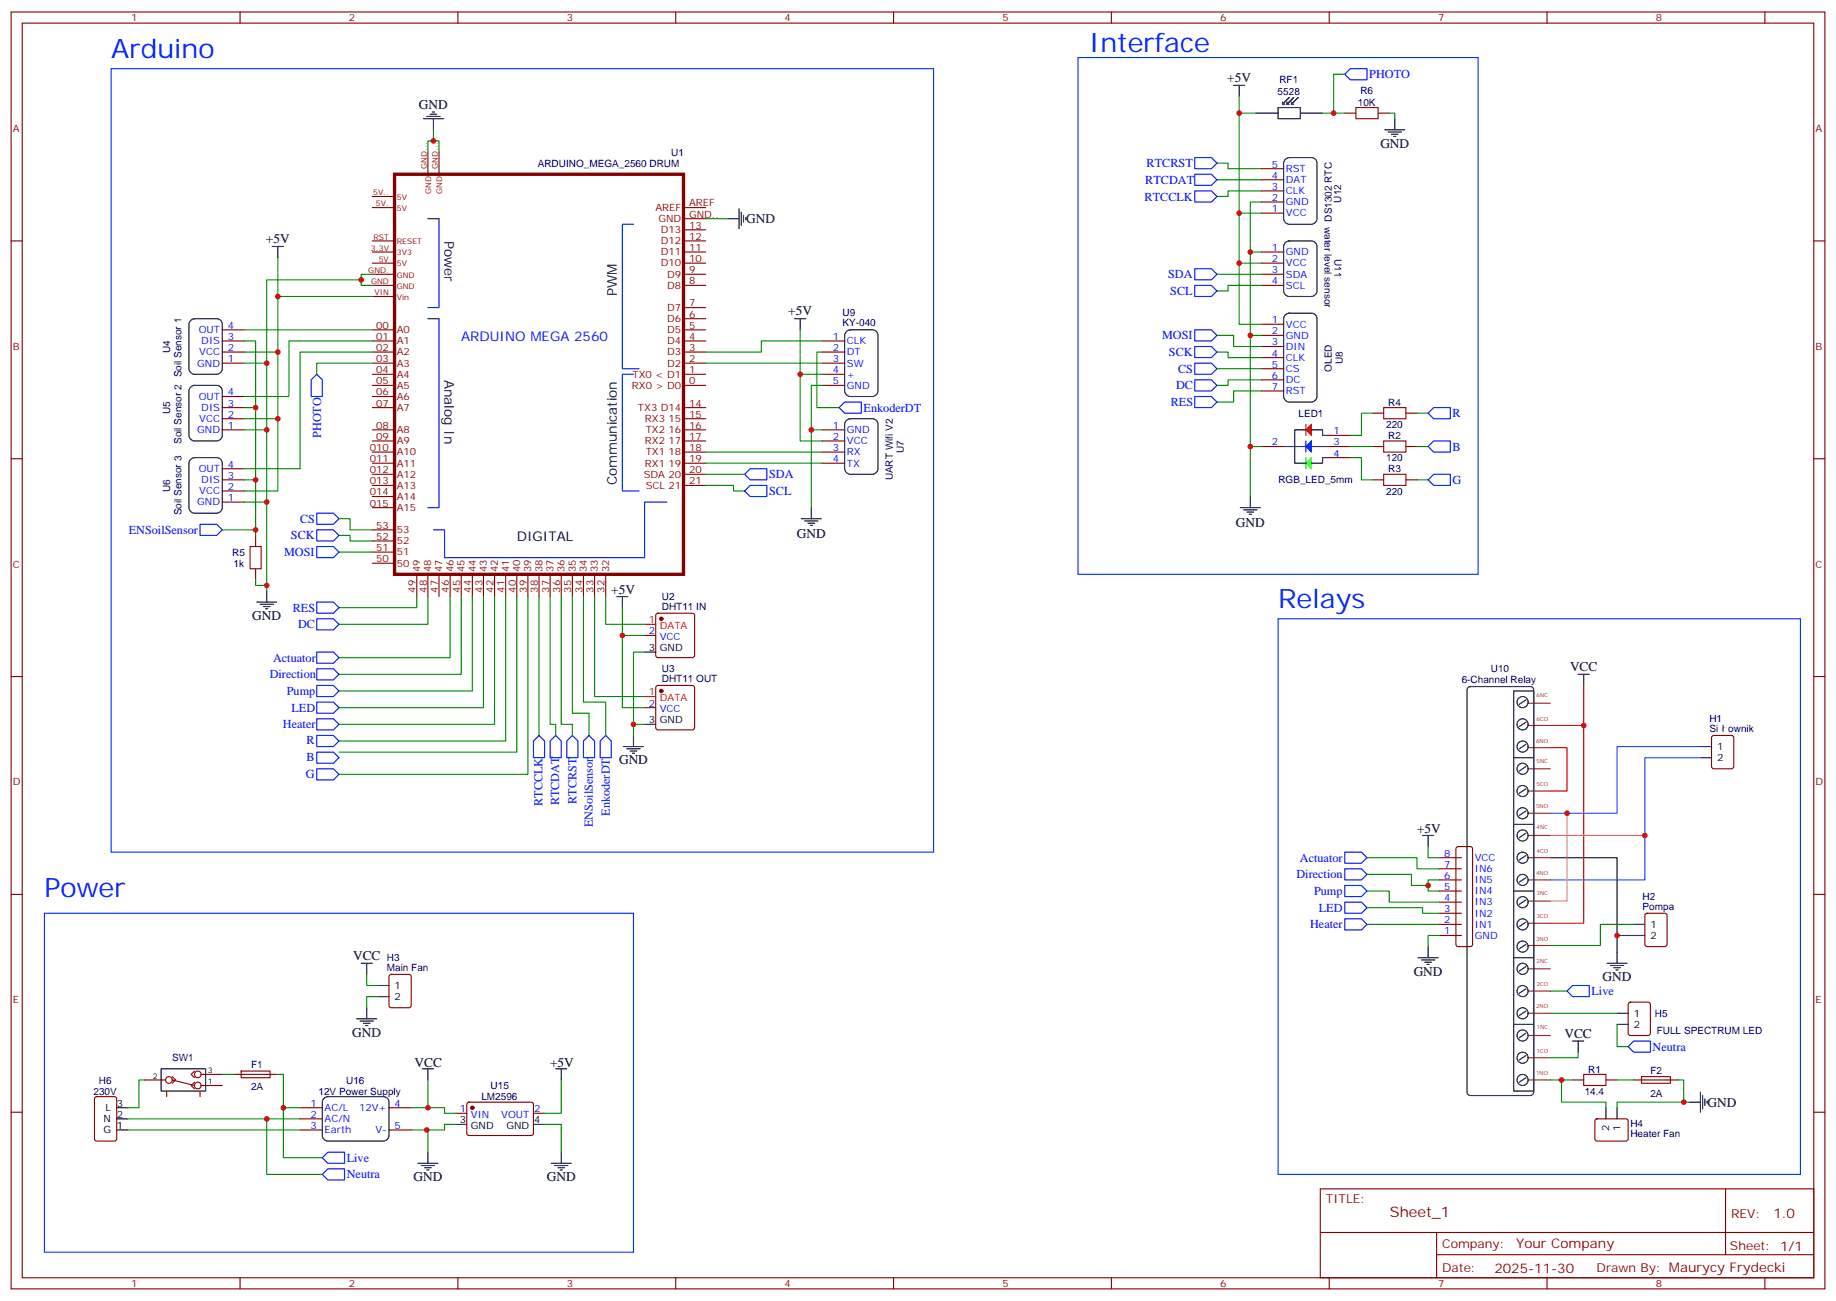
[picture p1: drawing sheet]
<svg xmlns="http://www.w3.org/2000/svg" width="583mm" height="413mm" viewBox="0 0 583 413" stroke-linecap="round" stroke-linejoin="round" font-family="sans-serif">
<g fill="none" stroke="#870000" stroke-width=".35">
<path d="M3.5 3.8h575.8v405.4h-575.8zM7.1 7.3h568.6v398.3h-568.6zM76.2 3.8v3.5M145.3 3.8v3.5M214.5 3.8v3.5M283.6 3.8v3.5M352.8 3.8v3.5M421.9 3.8v3.5M491.1 3.8v3.5M560.2 3.8v3.5M426.9 35.9h3.5M437.4 35.9h3.6"/>
<path d="M135.8 48.3v7M139.3 48.3v7M400.4 57.1h7.1M400.4 53.6h7.1M3.5 76.5h3.6M118.2 76.5h7M118.2 65.9h7M118.2 62.4h7M217 76.5h7M217 65.9h7M217 69.4h7M217 73h7"/>
<path d="M400.4 67.7h7.1M400.4 64.1h7.1M400.4 60.6h7.1M575.7 76.5h3.6M118.2 90.6h7M118.2 87.1h7M118.2 83.5h7M118.2 80h7M118.2 94.1h7M217 97.6h7M217 90.6h7M217 87.1h7"/>
<path d="M217 83.5h7M217 80h7M400.4 90.6h7.1M400.4 87.1h7.1M400.4 83.5h7.1M400.4 80h7.1M70.6 104.7h7M70.6 108.2h7M70.6 111.8h7M70.6 115.3h7M118.2 104.7h7M118.2 108.2h7"/>
<path d="M118.2 111.8h7M118.2 115.3h7M118.2 118.8h7M217 104.7h7M217 108.2h7M217 111.8h7M217 115.3h7M217 118.8h7M217 101.2h7M261.1 108.2h7M261.1 111.8h7M261.1 115.3h7"/>
<path d="M261.1 118.8h7M400.4 102.9h7.1M400.4 106.5h7.1M400.4 110h7.1M400.4 113.5h7.1M400.4 117.1h7.1M70.6 125.9h7M70.6 129.4h7M70.6 136.5h7M70.6 132.9h7M118.2 122.3h7M118.2 125.9h7"/>
<path d="M118.2 129.4h7M118.2 136.5h7M118.2 140h7M217 122.3h7M217 129.4h7M217 136.5h7M217 140h7M217 132.9h7M261.1 122.3h7M261.1 136.5h7M261.1 140h7M400.4 120.6h7.1"/>
<path d="M400.4 124.1h7.1M421.6 138.2h7M435.7 131.2h3.5M446.3 131.2h3.5M3.5 145.6h3.6M70.6 159.4h7M70.6 155.9h7M70.6 152.3h7M70.6 148.8h7M118.2 143.5h7M118.2 147h7M118.2 150.6h7"/>
<path d="M118.2 154.1h7M118.2 157.6h7M217 143.5h7M217 147h7M217 150.6h7M217 154.1h7M261.1 143.5h7M261.1 147h7M400.4 141.7h7.1M421.6 141.7h7M421.6 145.3h7M435.7 141.7h3.5"/>
<path d="M435.7 152.3h3.5M446.3 141.7h3.5M446.3 152.3h3.5M575.7 145.6h3.6M81.1 170v3.5M118.2 161.1h7M118.2 168.2h7M118.2 175.3h7M118.2 178.8h7M118.2 171.7h7M81.1 180.6v3.5M132.3 182.3v7.1"/>
<path d="M135.8 182.3v7.1M139.3 182.3v7.1M142.9 182.3v7.1M146.4 182.3v7.1M149.9 182.3v7.1M153.5 182.3v7.1M157 182.3v7.1M160.5 182.3v7.1M164 182.3v7.1M167.6 182.3v7.1M171.1 182.3v7.1M174.6 182.3v7.1"/>
<path d="M178.2 182.3v7.1M181.7 182.3v7.1M185.2 182.3v7.1M188.7 182.3v7.1M192.3 182.3v7.1M208.4 194.9l.4-.2h11l.5 .2 .2 .5v12.7l-.2 .5-.5 .2h-11l-.5-.3-.2-.4v-12.7zM3.5 214.8h3.6M204.6 201.7h3.5M208.4 217.8l.4-.2h11l.5 .2 .2 .5v12.7l-.2 .5-.5 .2h-11l-.5-.2-.2-.5v-12.7zM575.7 214.8h3.6M204.6 224.6h3.5M543.5 233.7l.5-.2h5.6l.7 .4v9.4l-.4 .7-5.9 .1-.7-.5v-9.4z"/>
<path d="M456.8 275.8h7.1M456.8 279.3h7.1M456.8 272.3h7.1M462.4 269l.4-.3h3.9l.5 .3 .2 .5v30.3l-.2 .5-.5 .2h-3.9l-.5-.2-.2-.5v-30.3zM3.5 283.9h3.6M456.8 282.9h7.1M456.8 286.4h7.1M456.8 289.9h7.1M456.8 293.4h7.1M456.8 297h7.1M522.3 290.1l.5-.2h5.7l.6 .4 .1 9.5-.5 .6-5.9 .1-.6-.5-.1-9.4zM575.7 283.9h3.6"/>
<path d="M123.7 309.5l.5-.2h5.6l.7 .4v9.5l-.4 .6-5.9 .1-.7-.5v-9.4zM517.1 318.3l.4-.2h5.7l.6 .5 .1 9.4-.5 .7h-5.9l-.6-.4-.1-9.5zM3.5 353.1h3.6M30.2 348.3l.5-.2h5.6l.7 .5v12.9l-.4 .7h-5.9l-.7-.4v-13zM45.9 342.8h6.7M52.9 346.4v1.7M54.7 341.8l1 1-1 1.1M54.7 342.8l7 1.8M61.7 340l-1 1.1 1 1M61.7 343.5l-1 1.1 1 1.1M63.5 346.4v1.7M63.9 341.1h6.7"/>
<path d="M63.9 344.6h6.7M74.1 341.1h14.1M76.6 340h9.1v2.1h-9.1zM95.2 351.6h7.1M95.2 355.2h7.1M95.2 358.7h7.1M123.5 351.6h7M123.5 358.7h7M144.6 353.4h3.6M148.4 350.1l.5-.2h20l.4 .7v9.4l-.7 .5-20-.1-.4-.6v-9.2zM169.3 353.4h3.6M499.2 342.8h3.5"/>
<path d="M506.5 355.4l.4-.2h9.5l.4 .7v5.9l-.7 .4h-9.4l-.5-.7v-5.6zM509.8 342.8h3.5M518.6 342.8h14.1M521.1 341.8h9.1v2.1h-9.1zM575.7 353.1h3.6M419.1 377.4h156.6v28.2h-156.6zM547.7 377.4v20.9M419.1 391.2h156.5M456 398.3h119.6M456 391.2v14.2M76.2 405.6v3.6M145.3 405.6v3.6"/>
<path d="M214.5 405.6v3.6M283.6 405.6v3.6M352.8 405.6v3.6M421.9 405.6v3.6M491.1 405.6v3.6M560.2 405.6v3.6"/>
<circle cx="53.6" cy="342.8" r="1.06"/>
<circle cx="62.8" cy="344.6" r="1.06"/>
<circle cx="62.8" cy="341.1" r="1.06"/>
</g>
<path d="M125.2 55.3h91.8v127h-91.8z" fill="none" stroke="#870000" stroke-width="1.1"/>
<g fill="none" stroke="#00f" stroke-width=".35">
<path d="M428.6 21.8h5.3v3.5h-5.3l-1.7-1.7zM379.2 55.3h5.3l1.8 1.8-1.8 1.7h-5.3zM379.2 50h5.3l1.8 1.8-1.8 1.8h-5.3zM139.3 69.4v28.2h-3.5M201.1 71.2h-3.5v45.9h5.2M379.2 60.6h5.3l1.8 1.8-1.8 1.7h-5.3zM379.2 85.3h5.3l1.8 1.8-1.8 1.7h-5.3zM379.2 90.6h5.3l1.8 1.8-1.8 1.7h-5.3zM100.5 118.8l1.8 1.8v5.3h-3.5v-5.3zM139.3 101.2v59.9h-3.5M201.1 118.8h-3.5v37.1h5.2M379.2 104.7h5.3l1.8 1.8-1.8 1.7h-5.3z"/>
<path d="M379.2 110h5.3l1.8 1.8-1.8 1.7h-5.3zM379.2 115.3h5.3l1.8 1.8-1.8 1.7h-5.3zM266.3 129.4l1.8-1.8h5.3v3.6h-5.3zM379.2 120.6h5.3l1.8 1.7-1.8 1.8h-5.3zM379.2 125.9h5.3l1.8 1.7-1.8 1.8h-5.3zM453.3 131.2l1.8-1.8h5.3v3.5h-5.3zM211.7 159.4h-7.1v17.6h-63.5v-8.8h-3.5M236.4 150.6l1.7-1.8h5.3v3.5h-5.3zM238.1 154.1h5.3v3.5h-5.3l-1.7-1.7zM453.3 141.7l1.8-1.7h5.3v3.5h-5.3zM453.3 152.3l1.8-1.7h5.3v3.5h-5.3zM63.5 166.4h5.3l1.8 1.8-1.8 1.8h-5.3z"/>
<path d="M100.5 173.5h5.3l1.8 1.8-1.8 1.7h-5.3zM100.5 168.2h5.3l1.8 1.8-1.8 1.7h-5.3zM100.5 162.9h5.3l1.8 1.8-1.8 1.7h-5.3zM100.5 196.4h5.3l1.8 1.8-1.8 1.8h-5.3zM100.5 191.1h5.3l1.8 1.8-1.8 1.8h-5.3zM100.5 207h5.3l1.8 1.8-1.8 1.7h-5.3zM100.5 212.3h5.3l1.8 1.8-1.8 1.7h-5.3zM100.5 217.6h5.3l1.8 1.8-1.8 1.7h-5.3zM100.5 222.9h5.3l1.8 1.7-1.8 1.8h-5.3zM100.5 228.2h5.3l1.8 1.7-1.8 1.8h-5.3zM100.5 233.5h5.3l1.8 1.7-1.8 1.8h-5.3zM100.5 238.8h5.3l1.8 1.7-1.8 1.8h-5.3z"/>
<path d="M171.1 233.5l1.8 1.7v5.3h-3.6v-5.3zM176.4 233.5l1.8 1.7v5.3h-3.6v-5.3zM181.7 233.5l1.7 1.7v5.3h-3.5v-5.3zM187 233.5l1.7 1.7v5.3h-3.5v-5.3zM192.3 233.5l1.7 1.7v5.3h-3.5v-5.3zM100.5 244.1h5.3l1.8 1.7-1.8 1.8h-5.3zM426.9 275.8h5.3l1.7 1.8-1.7 1.7h-5.3zM426.9 270.5h5.3l1.7 1.8-1.7 1.7h-5.3zM426.9 291.7h5.3l1.7 1.7-1.7 1.8h-5.3zM426.9 286.4h5.3l1.7 1.7-1.7 1.8h-5.3zM426.9 281.1h5.3l1.7 1.8-1.7 1.7h-5.3zM497.4 314.6l1.8-1.8h5.3v3.6h-5.3z"/>
<path d="M516.8 332.2l1.8-1.7h5.3v3.5h-5.3zM102.3 372.8l1.8-1.7h5.3v3.5h-5.3zM104.1 365.8h5.3v3.5h-5.3l-1.8-1.8z"/>
</g>
<g fill="none" stroke="#000" stroke-width=".35">
<path d="M134.4 37.7h6.4M135.5 37h4.2M136.5 36.3h2.1M137.2 35.6h.7M137.6 37.7v3.5M391.6 27.1h3.5M393.3 27.1v3.5M398.6 35.9h7.1M405.7 34.1h7v3.6h-7zM407.1 32.4v.7l2.1-2.1-2.1 2.1h.7M408.5 32.4v.7l2.1-2.1-2.1 2.1h.7M409.9 32.4v.7l2.1-2.1-2.1 2.1h.7"/>
<path d="M412.7 35.9h7.1M442.7 37.7v3.5M408 50.5l1.2-.5h7.1l.9 .3 .8 1v18.1l-.2 .9-1.1 .8-7.5 .1-.9-.3-.8-1.1v-18zM439.6 41.2h6.3M440.6 41.9h4.3M441.7 42.6h2.1M442.4 43.3h.7M86.4 78.2h3.6M88.2 78.2v3.6M135.8 69.4h3.5M231.1 69.4h3.5M234.6 66.3v6.3"/>
<path d="M235.3 67.3v4.2M236 68.4v2.1M236.7 69.1v.7M408 77l1.2-.5h7.1l.9 .2 .6 .7 .2 .8v14.2l-.2 .8-.7 .7-.8 .2h-7.1l-.9-.3-.6-.6-.2-.8v-14.2zM408 99.9l1.2-.5h7.1l.9 .3 .8 1v25.2l-.2 .9-1.1 .8h-7.5l-.9-.2-.8-1.1v-25.1zM60.6 101.7l1.1-.5h7.1l.9 .2 .6 .7 .3 .8v14.2l-.3 .8-.7 .7-.8 .2h-7.1l-.9-.3-.6-.6-.2-.8v-14.2zM135.8 101.2h3.5M252.2 101.2h3.6M254 101.2v3.5M268.7 105.2l1.2-.5h7l.9 .2 .8 1.1 .1 18.1-.3 .9-1.1 .8-7.4 .1-.9-.3-.8-1.1-.1-18zM60.6 122.9l1.1-.6h7.1l.9 .3 .6 .6 .3 .9v14.1l-.3 .9-.7 .6-.8 .3h-7.1l-.9-.3-.6-.7-.2-.8v-14.1zM268.7 133.4l1.2-.5h7l.9 .3 .7 .6 .2 .9v14.1l-.3 .9-.7 .6-.8 .3h-7l-.9-.3-.6-.7-.3-.8v-14.1z"/>
<path d="M414.5 136.5h-3.5v10.5h3.5M416.3 136.5h3.5v1.7h1.8M60.6 145.8l1.1-.5h7.1l.9 .2 .6 .6 .3 .9v14.1l-.3 .9-.7 .7-.8 .2h-7.1l-.9-.3-.6-.6-.2-.9v-14.1zM396.9 157.6v3.5M407.5 141.7h7M416.3 141.7h5.3M421.6 145.3h-1.8v1.7h-3.5M254.4 164.7h6.3M255.4 165.4h4.2M256.5 166.1h2.1M257.2 166.8h.7M257.5 161.1v3.6"/>
<path d="M393.7 161.1h6.3M394.8 161.9h4.2M395.8 162.6h2.1M396.5 163.3h.7M81.5 191.1h6.3M82.5 191.8h4.3M83.6 192.5h2.1M84.3 193.3h.7M84.7 187.6v3.5M195.8 189.4h3.5M197.6 189.4v3.5M204.6 207h3.5"/>
<path d="M465.9 218.4l.8-.5h19.1l.8 .5 .2 .6v127.7l-.2 .6-.8 .5h-19.1l-.6-.3-.4-.8v-127.7zM486.8 219.4h-6.3v127h6.3v-126.9M500.9 214.1h3.6M502.7 214.1v3.5M197.9 237h6.4M199 237.7h4.2M200 238.4h2.1M200.7 239.1h.7M201.1 233.5v3.5M204.6 229.9h3.5M484.4 222.2l-2.2 1.4M484.4 229.2l-2.2 1.4"/>
<path d="M484.4 236.3l-2.2 1.4M539.8 237h3.5M480.5 240.5h6.3M484.4 250.4l-2.2 1.4M484.4 243.3l-2.2 1.5M484.4 257.5l-2.2 1.4M539.8 240.5h3.5M451.6 265.2h3.5M453.3 265.2v3.5M480.5 261.7h6.3M484.4 264.5l-2.2 1.4M484.4 271.6l-2.2 1.4"/>
<path d="M484.4 278.6l-2.2 1.4M492.1 272.3h21.2v24.7M480.5 282.9h6.3M484.4 285.7l-2.2 1.4M484.4 292.7l-2.2 1.4M484.4 299.8l-2.2 1.4M518.6 293.4h3.5M522.1 297h-8.8v8.8M114.7 305.8h3.5M116.4 305.8v3.5M116.4 319.9v3.5M119.9 312.8h3.6"/>
<path d="M119.9 316.4h3.6M450.1 304h6.4M451.2 304.7h4.2M452.3 305.4h2.1M453 306.1h.7M453.3 300.5v3.5M480.5 304h6.3M484.4 306.8l-2.2 1.5M484.4 313.9l-2.2 1.4M510.1 305.8h6.4M511.2 306.5h4.2M512.2 307.2h2.1"/>
<path d="M512.9 307.9h.7M51.2 339.3h14.1v7.1h-14.1zM113.2 323.4h6.4M114.3 324.1h4.2M115.4 324.8h2.1M116.1 325.5h.7M134.1 339.3h3.5M135.8 339.3v3.5M176.4 339.3h3.5M178.2 339.3v3.5M480.5 325.2h6.3M484.4 321l-2.2 1.4"/>
<path d="M484.4 328l-2.2 1.4M484.4 335.1l-2.2 1.4M499.2 330.5h3.5M500.9 330.5v3.5M513.3 321.7h3.5M513.3 325.2h3.5M37 351.6h3.6M37 358.7h3.6M37 355.2h3.6M102.9 348.6l1.2-.5h17.6l.9 .3 .6 .6 .3 .9v10.6l-.3 .9-.7 .6-.8 .2h-17.6l-.9-.2-.7-.7-.2-.8v-10.6zM144.6 356.9h3.6M169.3 356.9h3.6"/>
<path d="M484.4 342.1l-2.2 1.4M509.8 351.6v3.6M513.3 351.6v3.6M536.2 349.9h3.6M539.8 346.7v6.4M540.5 347.8v4.2M541.2 348.8v2.1M541.9 349.5v.7M132.6 369.3h6.4M133.7 370h4.2M134.8 370.7h2.1M135.5 371.4h.7"/>
<path d="M135.8 365.8v3.5M175 369.3h6.3M176 370h4.3M177.1 370.7h2.1M177.8 371.4h.7M178.2 365.8v3.5"/>
<circle cx="483.3" cy="237" r="1.76"/>
<circle cx="483.3" cy="222.9" r="1.76"/>
<circle cx="483.3" cy="229.9" r="1.76"/>
<circle cx="483.3" cy="251.1" r="1.76"/>
<circle cx="483.3" cy="244.1" r="1.76"/>
<circle cx="483.3" cy="258.2" r="1.76"/>
<circle cx="483.3" cy="279.3" r="1.76"/>
<circle cx="483.3" cy="265.2" r="1.76"/>
<circle cx="483.3" cy="272.3" r="1.76"/>
<circle cx="483.3" cy="286.4" r="1.76"/>
<circle cx="483.3" cy="293.4" r="1.76"/>
<circle cx="483.3" cy="307.6" r="1.76"/>
<circle cx="483.3" cy="314.6" r="1.76"/>
<circle cx="483.3" cy="300.5" r="1.76"/>
<circle cx="483.3" cy="328.7" r="1.76"/>
<circle cx="483.3" cy="335.8" r="1.76"/>
<circle cx="483.3" cy="321.7" r="1.76"/>
<circle cx="483.3" cy="342.8" r="1.76"/>
</g>
<g fill="#870000" stroke="#870000" stroke-width=".35">
<circle cx="209.9" cy="196.4" r=".53"/>
<circle cx="209.9" cy="219.4" r=".53"/>
<circle cx="149.9" cy="351.6" r=".53"/>
</g>
<path d="M204.6 198.2h3.5M502.7 217.6v12.7h-10.6M204.6 221.1h3.5M492.1 237.3h5.3v13.8h-5.3M502.7 230.3v62.8h-10.6" fill="none" stroke="#f00" stroke-width=".35"/>
<g fill="#f00" stroke="#f00" stroke-width=".35">
<path d="M416.3 134.7v3.5l-1.8-1.7z"/>
<path d="M414.5 134.7v3.5z"/>
</g>
<g fill="#00f" stroke="#00f" stroke-width=".35">
<path d="M416.3 140v3.5l-1.8-1.8z"/>
<path d="M414.5 140v3.5z"/>
</g>
<g fill="#0f0" stroke="#0f0" stroke-width=".35">
<path d="M416.3 145.3v3.5l-1.8-1.8z"/>
<path d="M414.5 145.3v3.5z"/>
</g>
<g fill="none" stroke="#008700" stroke-width=".35">
<path d="M393.3 30.6v37.1h7.1M393.3 35.9h5.3M419.8 35.9h7.1M426.9 23.6h-3.6v12.3M441 35.9h1.7v1.8M135.8 48.3v-3.6h3.5v3.6M137.6 41.2v3.5M386.3 51.8h3.5v1.8h10.6M386.3 57.1h14.1M224 69.4h7.1M393.3 67.7v15.8h7.1M400.4 60.6h-10.6v1.8h-3.5"/>
<path d="M400.4 64.1h-3.5v15.9M88.2 81.8v30h-10.6M88.2 94.1h30M114.7 88.8h-30v26.5M118.2 87.1h-3.5v3.5h3.5M386.3 87.1h14.1M393.3 83.5v19.4h7.1M400.4 80h-3.5v26.5M400.4 90.6h-10.6v1.8h-3.5M77.6 115.3h7.1v21.2M77.6 108.2h3.5v21.2h-3.5M77.6 104.7h40.6"/>
<path d="M88.2 111.8v21.1h-10.6M118.2 108.2h-26.5v17.7h-14.1M118.2 111.8h-23v37h-17.6M118.2 115.3h-17.7v3.5M224 115.3h37.1M254 104.7v14.1h7.1M254 118.8v21.2h7.1M261.1 111.8h-1.8v17.6h7M261.1 108.2h-19.4v3.6h-17.7M386.3 106.5h5.3v3.5h8.8M386.3 111.8h3.5v1.7h10.6M386.3 117.1h14.1"/>
<path d="M400.4 106.5h-3.5v35.2M77.6 136.5h7.1v22.9M81.1 129.4v22.9M88.2 132.9v23h-10.6M257.5 136.5h3.6M261.1 122.3h-3.6v38.8M400.4 120.6h-10.6v1.7h-3.5M400.4 124.1h-8.8v3.5h-5.3M435.7 131.2h-3.5v7h-3.6M449.8 131.2h3.5M77.6 159.4h7.1v28.2M77.6 152.3h3.5v15.9h-10.5"/>
<path d="M224 154.1h8.8v1.8h3.6M224 150.6h12.4M224 143.5h37.1M224 147h37.1M400.4 141.7h-3.5v15.9M428.6 145.3h3.6v7h3.5M428.6 141.7h7.1M449.8 141.7h3.5M449.8 152.3h3.5M81.1 168.2v1.8M107.6 170h3.5v1.7h7.1M107.6 164.7h3.5v3.5h7.1"/>
<path d="M107.6 175.3h10.6M81.1 184.1v1.7h3.6M132.3 189.4v3.5h-24.7M135.8 189.4v8.8h-28.2M142.9 189.4v19.4h-35.3M146.4 189.4v24.7h-38.8M149.9 189.4v30h-42.3M153.5 189.4v35.2h-45.9M157 189.4v40.5h-49.4M160.5 189.4v45.8h-52.9M164 189.4v49.4h-56.4M167.6 189.4v56.4h-60"/>
<path d="M171.1 189.4v44.1M174.6 189.4v40.5h1.8v3.6M178.2 189.4v40.5h3.5v3.6M181.7 189.4v37h5.3v7.1M185.2 189.4v33.5h7.1v10.6M188.7 189.4v31.7h15.9M192.3 189.4v8.8h12.3M197.6 192.9v8.8h7M197.6 201.7v22.9h7M204.6 207h-3.5v22.9M204.6 229.9h-3.5v3.6M433.9 277.6h14.1v3.5h5.3"/>
<path d="M433.9 272.3h15.9v3.5h7M453.3 268.7v3.6h3.5M456.8 279.3h-3.5v3.6h3.5M433.9 293.4h22.9M433.9 288.1h17.7v1.8h5.2M433.9 282.9h7.1v3.5h15.8M456.8 297h-3.5v3.5M518.6 293.4h-10.6v6.7h-15.9M116.4 309.3v3.5h3.5M119.9 316.4h-3.5v3.5M492.1 314.6h5.3M492.1 321.7h21.2"/>
<path d="M500.9 334v1.8h-8.8M513.3 325.2v7h3.5M40.6 355.2h54.6M40.6 358.7h54.6M45.9 342.8h-1.8v8.8h-3.5M70.6 341.1h3.5M84.7 355.2v17.6h17.6M88.2 341.1h1.8v10.5h5.2M90 351.6v15.9h12.3M130.5 358.7h5.3v7.1M135.8 342.8v8.8h-5.3M135.8 351.6h5.3v1.8h3.5"/>
<path d="M144.6 356.9h-3.5v1.8h-5.6M172.9 356.9h5.3v8.9M178.2 342.8v10.6h-5.3M492.1 342.8h7.1M495.7 342.8v7.1h14.1v1.7M513.3 342.8h5.3M532.7 342.8h1.8v7.1h1.7M534.5 349.9h-21.2v1.7"/>
</g>
<path d="M539.8 237h-26.5v21.2h-21.2M539.8 240.5h-17.7v38.8h-30" fill="none" stroke="#06f" stroke-width=".35"/>
<g fill="none" stroke="#8c2424" stroke-width=".35">
<path d="M485.1 237.3h7M485.1 230.3h7M485.1 223.2h7M485.1 258.2h7M485.1 251.1h7M485.1 244.1h7M485.1 279.3h7M485.1 272.3h7M485.1 265.2h7M485.1 293.1h7M485.1 286h7M485.1 300.1h7"/>
<path d="M485.1 314.6h7M485.1 307.6h7M485.1 321.7h7M485.1 328.7h7M485.1 335.8h7M485.1 342.8h7"/>
</g>
<path d="M497.4 258.2v27.8h-5.3M492.1 265.2h30" fill="none" stroke="#fc0" stroke-width=".35"/>
<path d="M430.4 34.1h7v3.6h-7zM439.2 140h7.1v3.5h-7.1zM439.2 129.4h7.1v3.5h-7.1zM439.2 150.6h7.1v3.5h-7.1zM79.4 173.5h3.5v7.1h-3.5zM502.7 341.1h7.1v3.5h-7.1z" fill="none" stroke="#a10000" stroke-width=".35"/>
<path d="M342.2 18.3h127v164h-127zM35.3 21.8h261v248.7h-261zM405.7 196.4h165.8v176.4h-165.8zM14.1 289.9h187v107.6h-187z" fill="none" stroke="#03f" stroke-width=".35"/>
<g fill="#c00">
<circle cx="90" cy="351.6" r=".88"/>
<circle cx="84.7" cy="355.2" r=".88"/>
<circle cx="135.8" cy="351.6" r=".88"/>
<circle cx="135.5" cy="358.7" r=".88"/>
<circle cx="513.3" cy="297" r=".88"/>
<circle cx="502.7" cy="230.3" r=".88"/>
<circle cx="522.1" cy="265.2" r=".88"/>
<circle cx="497.4" cy="258.2" r=".88"/>
<circle cx="453.3" cy="281.1" r=".88"/>
<circle cx="197.6" cy="201.7" r=".88"/>
<circle cx="201.1" cy="229.9" r=".88"/>
<circle cx="88.2" cy="111.8" r=".88"/>
<circle cx="88.2" cy="132.9" r=".88"/>
<circle cx="84.7" cy="159.4" r=".88"/>
<circle cx="84.7" cy="136.5" r=".88"/>
<circle cx="114.7" cy="88.8" r=".88"/>
<circle cx="137.6" cy="44.7" r=".88"/>
<circle cx="88.2" cy="94.1" r=".88"/>
<circle cx="81.1" cy="129.4" r=".88"/>
<circle cx="81.1" cy="152.3" r=".88"/>
<circle cx="84.7" cy="115.3" r=".88"/>
<circle cx="393.3" cy="67.7" r=".88"/>
<circle cx="396.9" cy="141.7" r=".88"/>
<circle cx="396.9" cy="106.5" r=".88"/>
<circle cx="393.3" cy="83.5" r=".88"/>
<circle cx="396.9" cy="80" r=".88"/>
<circle cx="254" cy="118.8" r=".88"/>
<circle cx="257.5" cy="136.5" r=".88"/>
<circle cx="81.1" cy="168.2" r=".88"/>
<circle cx="84.7" cy="185.8" r=".88"/>
<circle cx="393.3" cy="35.9" r=".88"/>
<circle cx="423.3" cy="35.9" r=".88"/>
<circle cx="495.7" cy="342.8" r=".88"/>
<circle cx="534.5" cy="349.9" r=".88"/>
</g>
<g font-size="8.5" fill="#00f">
<text x="345.7" y="16.5">Interface</text>
<text x="35.3" y="18.3">Arduino</text>
<text x="405.7" y="192.9">Relays</text>
<text x="14.1" y="284.6">Power</text>
</g>
<text font-size="4.6" fill="#800" x="441.2" y="386.4">Sheet_1</text>
<g font-size="4.2">
<text x="389.6" y="26">+5V</text>
<text x="133" y="34.5">GND</text>
<text x="438.1" y="46.8">GND</text>
<text x="236.9" y="70.9">GND</text>
<text x="84.4" y="77.2">+5V</text>
<text x="141.1" y="76.5" transform="rotate(90 141.1 76.5)">Power</text>
<text x="195.8" y="94.1" transform="rotate(-90 195.8 94.1)">PWM</text>
<text x="250.2" y="100.1">+5V</text>
<text x="141.1" y="120.6" transform="rotate(90 141.1 120.6)">Analog In</text>
<text x="195.8" y="154.1" transform="rotate(-90 195.8 154.1)">Communication</text>
<text x="392.3" y="167.2">GND</text>
<text x="164" y="171.7">DIGITAL</text>
<text x="252.9" y="170.7">GND</text>
<text x="194" y="188.7">+5V</text>
<text x="80.1" y="196.8">GND</text>
<text x="498.4" y="213">VCC</text>
<text x="196.5" y="242.6">GND</text>
<text x="449.8" y="264.5">+5V</text>
<text x="112.1" y="304.7">VCC</text>
<text x="448.7" y="309.7">GND</text>
<text x="508.7" y="311.4">GND</text>
<text x="111.8" y="329.1">GND</text>
<text x="496.6" y="329.4">VCC</text>
<text x="131.6" y="338.6">VCC</text>
<text x="174.6" y="338.6">+5V</text>
<text x="542" y="351.3">GND</text>
<text x="131.2" y="374.9">GND</text>
<text x="173.6" y="374.9">GND</text>
</g>
<text font-size="4.2" fill="#00f" x="146.4" y="108.2">ARDUINO MEGA 2560</text>
<g font-size="4.2" fill="#800">
<text x="562.9" y="386.7">1.0</text>
<text x="481.3" y="396.2">Your Company</text>
<text x="474.4" y="404">2025-11-30</text>
</g>
<g font-size="3.9" fill="#00f">
<text x="434.6" y="24.8">PHOTO</text>
<text x="364" y="53.1">RTCRST</text>
<text x="363.6" y="58.4">RTCDAT</text>
<text x="363.3" y="63.6">RTCCLK</text>
<text x="370.8" y="88.3">SDA</text>
<text x="371.5" y="93.6">SCL</text>
<text x="368.9" y="107.7">MOSI</text>
<text x="371" y="113">SCK</text>
<text x="373.9" y="118.3">CS</text>
<text x="373.3" y="123.6">DC</text>
<text x="274.1" y="130.7">EnkoderDT</text>
<text x="371.6" y="128.9">RES</text>
<text x="461.1" y="132.5">R</text>
<text x="102" y="139.1" transform="rotate(-90 102 139.1)">PHOTO</text>
<text x="461.1" y="143.1">B</text>
<text x="244.1" y="151.7">SDA</text>
<text x="461.1" y="153.7">G</text>
<text x="244.1" y="157">SCL</text>
<text x="95.2" y="165.9">CS</text>
<text x="40.9" y="169.4">ENSoilSensor</text>
<text x="92.3" y="171.2">SCK</text>
<text x="90.2" y="176.5">MOSI</text>
<text x="92.9" y="194.1">RES</text>
<text x="94.6" y="199.4">DC</text>
<text x="85.6" y="215.3">Direction</text>
<text x="86.7" y="210">Actuator</text>
<text x="91.1" y="220.6">Pump</text>
<text x="92.5" y="225.9">LED</text>
<text x="89.8" y="231.2">Heater</text>
<text x="97.3" y="236.3">R</text>
<text x="97.3" y="241.6">B</text>
<text x="97.1" y="246.9">G</text>
<text x="172.2" y="255.8" transform="rotate(-90 172.2 255.8)">RTCCLK</text>
<text x="177.5" y="255.6" transform="rotate(-90 177.5 255.6)">RTCDAT</text>
<text x="183" y="255.2" transform="rotate(-90 183 255.2)">RTCRST</text>
<text x="188.2" y="262.6" transform="rotate(-90 188.2 262.6)">ENSoilSensor</text>
<text x="193.5" y="259" transform="rotate(-90 193.5 259)">EnkoderDT</text>
<text x="412.6" y="273.5">Actuator</text>
<text x="411.5" y="278.8">Direction</text>
<text x="417.1" y="284.1">Pump</text>
<text x="418.6" y="289.4">LED</text>
<text x="415.9" y="294.7">Heater</text>
<text x="505.2" y="315.9">Live</text>
<text x="524.6" y="333.6">Neutra</text>
<text x="110.1" y="368.8">Live</text>
<text x="110.1" y="374.1">Neutra</text>
</g>
<g font-size="3.9" fill="#800">
<text x="420.9" y="382">TITLE:</text>
<text x="549.5" y="386.7">REV:</text>
<text x="457.8" y="396.2">Company:</text>
<text x="549.1" y="396.8">Sheet: 1/1</text>
<text x="457.8" y="403.9">Date:</text>
<text x="506.8" y="403.9">Drawn By: Maurycy Frydecki</text>
</g>
<g font-size="3.2" fill="#800">
<text x="41.6" y="6.8">1</text>
<text x="110.8" y="6.8">2</text>
<text x="179.9" y="6.8">3</text>
<text x="249.1" y="6.8">4</text>
<text x="318.2" y="6.8">5</text>
<text x="387.3" y="6.8">6</text>
<text x="456.5" y="6.8">7</text>
<text x="525.6" y="6.8">8</text>
<text x="4.1" y="41.9">A</text>
<text x="576.3" y="41.9">A</text>
<text x="218.7" y="65.5">AREF</text>
<text x="208" y="67">AREF</text>
<text x="209" y="70.5">GND</text>
<text x="218.7" y="69.1">GND..</text>
<text x="209.8" y="74">D13</text>
<text x="209.8" y="77.5">D12</text>
<text x="218.7" y="72.6">13</text>
<text x="218.7" y="76.1">12</text>
<text x="209.8" y="81.1">D11</text>
<text x="218.7" y="83.2">10</text>
<text x="218.7" y="79.7">11</text>
<text x="209.8" y="84.6">D10</text>
<text x="211.8" y="88.1">D9</text>
<text x="218.7" y="86.7">9</text>
<text x="211.8" y="91.7">D8</text>
<text x="218.7" y="90.2">8</text>
<text x="211.8" y="98.7">D7</text>
<text x="218.7" y="97.3">7</text>
<text x="218.7" y="100.8">6</text>
<text x="119.4" y="104.4">00</text>
<text x="119.4" y="107.9">01</text>
<text x="125.9" y="105.8">A0</text>
<text x="211.8" y="105.8">D5</text>
<text x="211.8" y="102.2">D6</text>
<text x="218.7" y="107.9">4</text>
<text x="218.7" y="104.4">5</text>
<text x="4.1" y="111.1">B</text>
<text x="119.4" y="111.4">02</text>
<text x="125.9" y="109.3">A1</text>
<text x="125.9" y="112.8">A2</text>
<text x="211.8" y="112.8">D3</text>
<text x="211.8" y="109.3">D4</text>
<text x="218.7" y="111.4">3</text>
<text x="576.3" y="111.1">B</text>
<text x="119.4" y="114.9">03</text>
<text x="119.4" y="118.5">04</text>
<text x="125.9" y="116.3">A3</text>
<text x="125.9" y="119.9">A4</text>
<text x="200.8" y="119.9">TX0 &lt; D1</text>
<text x="211.8" y="116.3">D2</text>
<text x="218.7" y="118.5">1</text>
<text x="218.7" y="114.9">2</text>
<text x="119.4" y="122">05</text>
<text x="119.4" y="125.5">06</text>
<text x="125.9" y="123.4">A5</text>
<text x="200.6" y="123.4">RX0 &gt; D0</text>
<text x="218.7" y="122">0</text>
<text x="119.4" y="129">07</text>
<text x="125.9" y="126.9">A6</text>
<text x="125.9" y="130.5">A7</text>
<text x="202.5" y="130.5">TX3 D14</text>
<text x="218.7" y="129">14</text>
<text x="119.4" y="136.1">08</text>
<text x="125.9" y="137.5">A8</text>
<text x="204.7" y="134">RX3 15</text>
<text x="205" y="137.5">TX2 16</text>
<text x="218.7" y="136.1">16</text>
<text x="218.7" y="132.6">15</text>
<text x="117.4" y="143.2">010</text>
<text x="119.4" y="139.6">09</text>
<text x="125.9" y="141">A9</text>
<text x="204.7" y="141">RX2 17</text>
<text x="218.7" y="143.2">18</text>
<text x="218.7" y="139.6">17</text>
<text x="117.4" y="146.7">011</text>
<text x="125.9" y="144.6">A10</text>
<text x="125.9" y="148.1">A11</text>
<text x="204.7" y="148.1">RX1 19</text>
<text x="205" y="144.6">TX1 18</text>
<text x="218.7" y="146.7">19</text>
<text x="117.4" y="150.2">012</text>
<text x="117.4" y="153.7">013</text>
<text x="125.9" y="151.6">A12</text>
<text x="125.9" y="155.2">A13</text>
<text x="204.3" y="151.6">SDA 20</text>
<text x="205" y="155.2">SCL 21</text>
<text x="218.7" y="153.7">21</text>
<text x="218.7" y="150.2">20</text>
<text x="117.4" y="157.3">014</text>
<text x="117.4" y="160.8">015</text>
<text x="125.9" y="158.7">A14</text>
<text x="119.4" y="167.9">53</text>
<text x="125.9" y="162.2">A15</text>
<text x="119.4" y="171.4">52</text>
<text x="125.9" y="169.3">53</text>
<text x="125.9" y="172.8">52</text>
<text x="119.4" y="174.9">51</text>
<text x="119.4" y="178.4">50</text>
<text x="125.9" y="176.3">51</text>
<text x="125.9" y="179.8">50</text>
<text x="4.1" y="180.2">C</text>
<text x="133.3" y="181.6" transform="rotate(-90 133.3 181.6)">49</text>
<text x="136.9" y="181.6" transform="rotate(-90 136.9 181.6)">48</text>
<text x="140.4" y="181.6" transform="rotate(-90 140.4 181.6)">47</text>
<text x="143.9" y="181.6" transform="rotate(-90 143.9 181.6)">46</text>
<text x="147.5" y="181.6" transform="rotate(-90 147.5 181.6)">45</text>
<text x="151" y="181.6" transform="rotate(-90 151 181.6)">44</text>
<text x="154.5" y="181.6" transform="rotate(-90 154.5 181.6)">43</text>
<text x="158" y="181.6" transform="rotate(-90 158 181.6)">42</text>
<text x="161.6" y="181.6" transform="rotate(-90 161.6 181.6)">41</text>
<text x="165.1" y="181.6" transform="rotate(-90 165.1 181.6)">40</text>
<text x="168.6" y="181.6" transform="rotate(-90 168.6 181.6)">39</text>
<text x="172.2" y="181.6" transform="rotate(-90 172.2 181.6)">38</text>
<text x="175.7" y="181.6" transform="rotate(-90 175.7 181.6)">37</text>
<text x="179.2" y="181.6" transform="rotate(-90 179.2 181.6)">36</text>
<text x="182.7" y="181.6" transform="rotate(-90 182.7 181.6)">35</text>
<text x="186.3" y="181.6" transform="rotate(-90 186.3 181.6)">34</text>
<text x="189.8" y="181.6" transform="rotate(-90 189.8 181.6)">33</text>
<text x="193.3" y="181.6" transform="rotate(-90 193.3 181.6)">32</text>
<text x="576.3" y="180.2">C</text>
<text x="131.9" y="188.1" transform="rotate(-90 131.9 188.1)">49</text>
<text x="135.5" y="188.1" transform="rotate(-90 135.5 188.1)">48</text>
<text x="139" y="188.1" transform="rotate(-90 139 188.1)">47</text>
<text x="142.5" y="188.1" transform="rotate(-90 142.5 188.1)">46</text>
<text x="146" y="188.1" transform="rotate(-90 146 188.1)">45</text>
<text x="149.6" y="188.1" transform="rotate(-90 149.6 188.1)">44</text>
<text x="153.1" y="188.1" transform="rotate(-90 153.1 188.1)">43</text>
<text x="156.6" y="188.1" transform="rotate(-90 156.6 188.1)">42</text>
<text x="160.2" y="188.1" transform="rotate(-90 160.2 188.1)">41</text>
<text x="163.7" y="188.1" transform="rotate(-90 163.7 188.1)">40</text>
<text x="167.2" y="188.1" transform="rotate(-90 167.2 188.1)">39</text>
<text x="170.7" y="188.1" transform="rotate(-90 170.7 188.1)">38</text>
<text x="174.3" y="188.1" transform="rotate(-90 174.3 188.1)">37</text>
<text x="177.8" y="188.1" transform="rotate(-90 177.8 188.1)">36</text>
<text x="181.3" y="188.1" transform="rotate(-90 181.3 188.1)">35</text>
<text x="184.9" y="188.1" transform="rotate(-90 184.9 188.1)">34</text>
<text x="188.4" y="188.1" transform="rotate(-90 188.4 188.1)">33</text>
<text x="191.9" y="188.1" transform="rotate(-90 191.9 188.1)">32</text>
<text x="4.1" y="249.3">D</text>
<text x="576.3" y="249.3">D</text>
<text x="4.1" y="318.5">E</text>
<text x="576.3" y="318.5">E</text>
<text x="41.6" y="408.6">1</text>
<text x="110.8" y="408.6">2</text>
<text x="179.9" y="408.6">3</text>
<text x="249.1" y="408.6">4</text>
<text x="318.2" y="408.6">5</text>
<text x="387.3" y="408.6">6</text>
<text x="456.5" y="408.6">7</text>
<text x="525.6" y="408.6">8</text>
</g>
<g font-size="3.2" fill="#000080">
<text x="406.1" y="26.5">RF1</text>
<text x="431.8" y="30">R6</text>
<text x="405.6" y="30">5528</text>
<text x="431" y="33.6">10K</text>
<text x="170.7" y="52.9">ARDUINO_MEGA_2560 DRUM</text>
<text x="213.1" y="49.4">U1</text>
<text x="425.7" y="64.3" transform="rotate(-90 425.7 64.3)">U12</text>
<text x="422.7" y="70.4" transform="rotate(-90 422.7 70.4)">DS1302 RTC</text>
<text x="420.4" y="72" transform="rotate(90 420.4 72)">water level sensor</text>
<text x="423.6" y="82.3" transform="rotate(90 423.6 82.3)">U11</text>
<text x="267.4" y="100.4">U9</text>
<text x="267.4" y="103.5">KY-040</text>
<text x="54.1" y="112.1" transform="rotate(-90 54.1 112.1)">U4</text>
<text x="57.6" y="119.8" transform="rotate(-90 57.6 119.8)">Soil Sensor 1</text>
<text x="422.7" y="118" transform="rotate(-90 422.7 118)">OLED</text>
<text x="426.2" y="115.6" transform="rotate(-90 426.2 115.6)">U8</text>
<text x="54.1" y="131.5" transform="rotate(-90 54.1 131.5)">U5</text>
<text x="440.6" y="128.8">R4</text>
<text x="412.2" y="132.3">LED1</text>
<text x="440" y="135.8">220</text>
<text x="57.6" y="141" transform="rotate(-90 57.6 141)">Soil Sensor 2</text>
<text x="286.9" y="143.8" transform="rotate(-90 286.9 143.8)">U7</text>
<text x="440.6" y="139.4">R2</text>
<text x="440" y="146.4">120</text>
<text x="440.6" y="149.9">R3</text>
<text x="283.4" y="152.5" transform="rotate(-90 283.4 152.5)">UART Wifi V2</text>
<text x="405.8" y="153.5">RGB_LED_5mm</text>
<text x="54.1" y="156.2" transform="rotate(-90 54.1 156.2)">U6</text>
<text x="440" y="157">220</text>
<text x="57.6" y="163.6" transform="rotate(-90 57.6 163.6)">Soil Sensor 3</text>
<text x="73.7" y="176.4">R5</text>
<text x="74.1" y="179.9">1k</text>
<text x="210.1" y="190.4">U2</text>
<text x="210.1" y="193.6">DHT11 IN</text>
<text x="210.1" y="213.4">U3</text>
<text x="473.2" y="213.4">U10</text>
<text x="210.1" y="216.5">DHT11 OUT</text>
<text x="464" y="217">6-Channel Relay</text>
<text x="542.6" y="232.4">Si</text>
<text x="542.6" y="229.3">H1</text>
<text x="548.6" y="232.4">ownik</text>
<text x="521.4" y="285.7">H2</text>
<text x="521.4" y="288.9">Pompa</text>
<text x="122.8" y="305.1">H3</text>
<text x="122.8" y="308.3">Main Fan</text>
<text x="525.3" y="322.8">H5</text>
<text x="525.9" y="328.1">FULL SPECTRUM LED</text>
<text x="54.6" y="336.9">SW1</text>
<text x="79.7" y="339">F1</text>
<text x="504.1" y="340.5">R1</text>
<text x="523.9" y="341.1">F2</text>
<text x="29.7" y="347.5">230V</text>
<text x="31.4" y="344">H6</text>
<text x="79.7" y="346.1">2A</text>
<text x="101.1" y="347.5">12V Power Supply</text>
<text x="109.9" y="344">U16</text>
<text x="155.7" y="345.7">U15</text>
<text x="503" y="347.5">14.4</text>
<text x="152.8" y="349.3">LM2596</text>
<text x="523.9" y="348.1">2A</text>
<text x="517.5" y="357.9">H4</text>
<text x="517.5" y="361">Heater Fan</text>
</g>
<g font-size="3.2" fill="#00f">
<text x="403.7" y="53.2">5</text>
<text x="403.7" y="56.7">4</text>
<text x="408.2" y="58.1">DAT</text>
<text x="408.2" y="54.6">RST</text>
<text x="403.7" y="63.8">2</text>
<text x="403.7" y="60.3">3</text>
<text x="408.2" y="65.2">GND</text>
<text x="408.2" y="61.7">CLK</text>
<text x="403.7" y="67.3">1</text>
<text x="408.2" y="68.7">VCC</text>
<text x="403.7" y="79.7">1</text>
<text x="403.7" y="83.2">2</text>
<text x="408.2" y="81.1">GND</text>
<text x="403.7" y="86.7">3</text>
<text x="408.2" y="84.6">VCC</text>
<text x="408.2" y="88.1">SDA</text>
<text x="403.7" y="90.2">4</text>
<text x="408.2" y="91.7">SCL</text>
<text x="63.1" y="105.8">OUT</text>
<text x="72.3" y="107.9">3</text>
<text x="72.3" y="104.4">4</text>
<text x="264.3" y="107.9">1</text>
<text x="403.7" y="102.6">1</text>
<text x="403.7" y="106.1">2</text>
<text x="408.2" y="104">VCC</text>
<text x="408.2" y="107.5">GND</text>
<text x="63.2" y="112.8">VCC</text>
<text x="63.9" y="109.3">DIS</text>
<text x="72.3" y="111.4">2</text>
<text x="264.3" y="111.4">2</text>
<text x="268.8" y="109.3">CLK</text>
<text x="268.8" y="112.8">DT</text>
<text x="403.7" y="109.6">3</text>
<text x="403.7" y="113.2">4</text>
<text x="408.2" y="111.1">DIN</text>
<text x="62.6" y="116.3">GND</text>
<text x="72.3" y="114.9">1</text>
<text x="264.3" y="114.9">3</text>
<text x="264.3" y="118.5">4</text>
<text x="268.8" y="116.3">SW</text>
<text x="268.8" y="119.9">+</text>
<text x="403.7" y="116.7">5</text>
<text x="408.2" y="114.6">CLK</text>
<text x="408.2" y="118.1">CS</text>
<text x="72.3" y="125.5">4</text>
<text x="264.3" y="122">5</text>
<text x="268.8" y="123.4">GND</text>
<text x="403.7" y="120.2">6</text>
<text x="403.7" y="123.8">7</text>
<text x="408.2" y="121.6">DC</text>
<text x="408.2" y="125.2">RST</text>
<text x="63.1" y="126.9">OUT</text>
<text x="63.9" y="130.5">DIS</text>
<text x="72.3" y="129">3</text>
<text x="62.6" y="137.5">GND</text>
<text x="63.2" y="134">VCC</text>
<text x="72.3" y="136.1">1</text>
<text x="72.3" y="132.6">2</text>
<text x="264.3" y="136.1">1</text>
<text x="268.8" y="137.5">GND</text>
<text x="423.3" y="137.9">1</text>
<text x="264.3" y="139.6">2</text>
<text x="264.3" y="143.2">3</text>
<text x="268.8" y="141">VCC</text>
<text x="403.7" y="141.4">2</text>
<text x="423.3" y="141.4">3</text>
<text x="63.1" y="149.9">OUT</text>
<text x="72.3" y="148.4">4</text>
<text x="264.3" y="146.7">4</text>
<text x="268.8" y="144.6">RX</text>
<text x="268.8" y="148.1">TX</text>
<text x="423.3" y="144.9">4</text>
<text x="63.9" y="153.4">DIS</text>
<text x="72.3" y="155.5">2</text>
<text x="72.3" y="152">3</text>
<text x="62.6" y="160.4">GND</text>
<text x="63.2" y="156.9">VCC</text>
<text x="72.3" y="159">1</text>
<text x="205.9" y="201.4">2</text>
<text x="209.4" y="203.1">VCC</text>
<text x="205.9" y="224.3">2</text>
<text x="209.4" y="226.1">VCC</text>
<text x="458.4" y="275.4">7</text>
<text x="458.4" y="271.9">8</text>
<text x="468.1" y="273.3">VCC</text>
<text x="458.4" y="279">6</text>
<text x="468.1" y="276.9">IN6</text>
<text x="468.1" y="280.4">IN5</text>
<text x="458.4" y="282.5">5</text>
<text x="458.4" y="286">4</text>
<text x="468.1" y="283.9">IN4</text>
<text x="468.1" y="287.4">IN3</text>
<text x="458.4" y="289.6">3</text>
<text x="458.4" y="293.1">2</text>
<text x="468.1" y="291">IN2</text>
<text x="458.4" y="296.6">1</text>
<text x="468.1" y="294.5">IN1</text>
<text x="468.1" y="298">GND</text>
<text x="98.5" y="351.3">1</text>
<text x="103" y="352.7">AC/L</text>
<text x="114" y="352.7">12V+</text>
<text x="125.2" y="351.3">4</text>
<text x="146" y="353.1">1</text>
<text x="169.5" y="353.1">2</text>
<text x="98.5" y="354.8">2</text>
<text x="98.5" y="358.4">3</text>
<text x="103" y="356.2">AC/N</text>
<text x="103" y="359.8">Earth</text>
<text x="119.2" y="359.8">V-</text>
<text x="125.2" y="358.4">5</text>
<text x="149.5" y="354.8">VIN</text>
<text x="159.1" y="354.8">VOUT</text>
</g>
<g font-size="3.2" fill="#f00">
<text x="205.9" y="197.8">1</text>
<text x="209.4" y="199.6">DATA</text>
<text x="205.9" y="220.8">1</text>
<text x="209.4" y="222.5">DATA</text>
</g>
<g font-size="3.2">
<text x="205.9" y="206.7">3</text>
<text x="209.4" y="206.7">GND</text>
<text x="205.9" y="229.6">3</text>
<text x="209.4" y="229.6">GND</text>
<text x="545" y="238.1">1</text>
<text x="545" y="241.6">2</text>
<text x="523.9" y="294.5">1</text>
<text x="523.9" y="298">2</text>
<text x="125.2" y="313.9">1</text>
<text x="125.2" y="317.4">2</text>
<text x="518.6" y="322.7">1</text>
<text x="518.6" y="326.2">2</text>
<text x="33.5" y="352.7">L</text>
<text x="37" y="351.3">3</text>
<text x="32.8" y="359.8">G</text>
<text x="32.9" y="356.2">N</text>
<text x="37" y="358.4">1</text>
<text x="37" y="354.8">2</text>
<text x="146" y="356.6">3</text>
<text x="149.5" y="358.4">GND</text>
<text x="160.7" y="358.4">GND</text>
<text x="169.5" y="356.6">4</text>
<text x="510.8" y="359" transform="rotate(-90 510.8 359)">2</text>
<text x="514.3" y="359" transform="rotate(-90 514.3 359)">1</text>
</g>
<g font-size="2.5" fill="#800">
<text x="135.5" y="53.6" transform="rotate(-90 135.5 53.6)">GND...</text>
<text x="139" y="53.6" transform="rotate(-90 139 53.6)">GND....</text>
<text x="118.4" y="62">5V..</text>
<text x="119.3" y="65.5">5V.</text>
<text x="125.9" y="63.4">5V</text>
<text x="136.9" y="61.7" transform="rotate(-90 136.9 61.7)">GND</text>
<text x="140.4" y="61.7" transform="rotate(-90 140.4 61.7)">GND</text>
<text x="125.9" y="67">5V</text>
<text x="118.5" y="76.1">RST</text>
<text x="125.9" y="77.5">RESET</text>
<text x="117.8" y="79.7">3.3V</text>
<text x="120.2" y="83.2">5V</text>
<text x="125.9" y="81.1">3V3</text>
<text x="116.9" y="86.7">GND.</text>
<text x="125.9" y="88.1">GND</text>
<text x="125.9" y="84.6">5V</text>
<text x="117.8" y="90.2">GND</text>
<text x="118.9" y="93.8">VIN</text>
<text x="125.9" y="91.7">GND</text>
<text x="125.9" y="95.2">Vin</text>
</g>
<g font-size="2.5">
<text x="66" y="340.7">3</text>
<text x="48.5" y="342.5">2</text>
<text x="66" y="344.2">1</text>
</g>
<g font-size="1.8" fill="#8d2323">
<text x="487.8" y="221.3">6NC</text>
<text x="487.7" y="228.7">6CO</text>
<text x="487.6" y="235.8">6NO</text>
<text x="487.8" y="242.1">5NC</text>
<text x="487.7" y="249.5">5CO</text>
<text x="487.6" y="256.6">5NO</text>
<text x="487.8" y="263.3">4NC</text>
<text x="487.7" y="270.7">4CO</text>
<text x="487.6" y="277.8">4NO</text>
<text x="487.8" y="284.1">3NC</text>
<text x="487.7" y="291.5">3CO</text>
<text x="487.6" y="298.6">3NO</text>
<text x="487.8" y="305.6">2NC</text>
<text x="487.7" y="313">2CO</text>
<text x="487.6" y="320.1">2NO</text>
<text x="487.8" y="326.8">1NC</text>
<text x="487.7" y="334.2">1CO</text>
<text x="487.6" y="341.3">1NO</text>
</g>
</svg>
